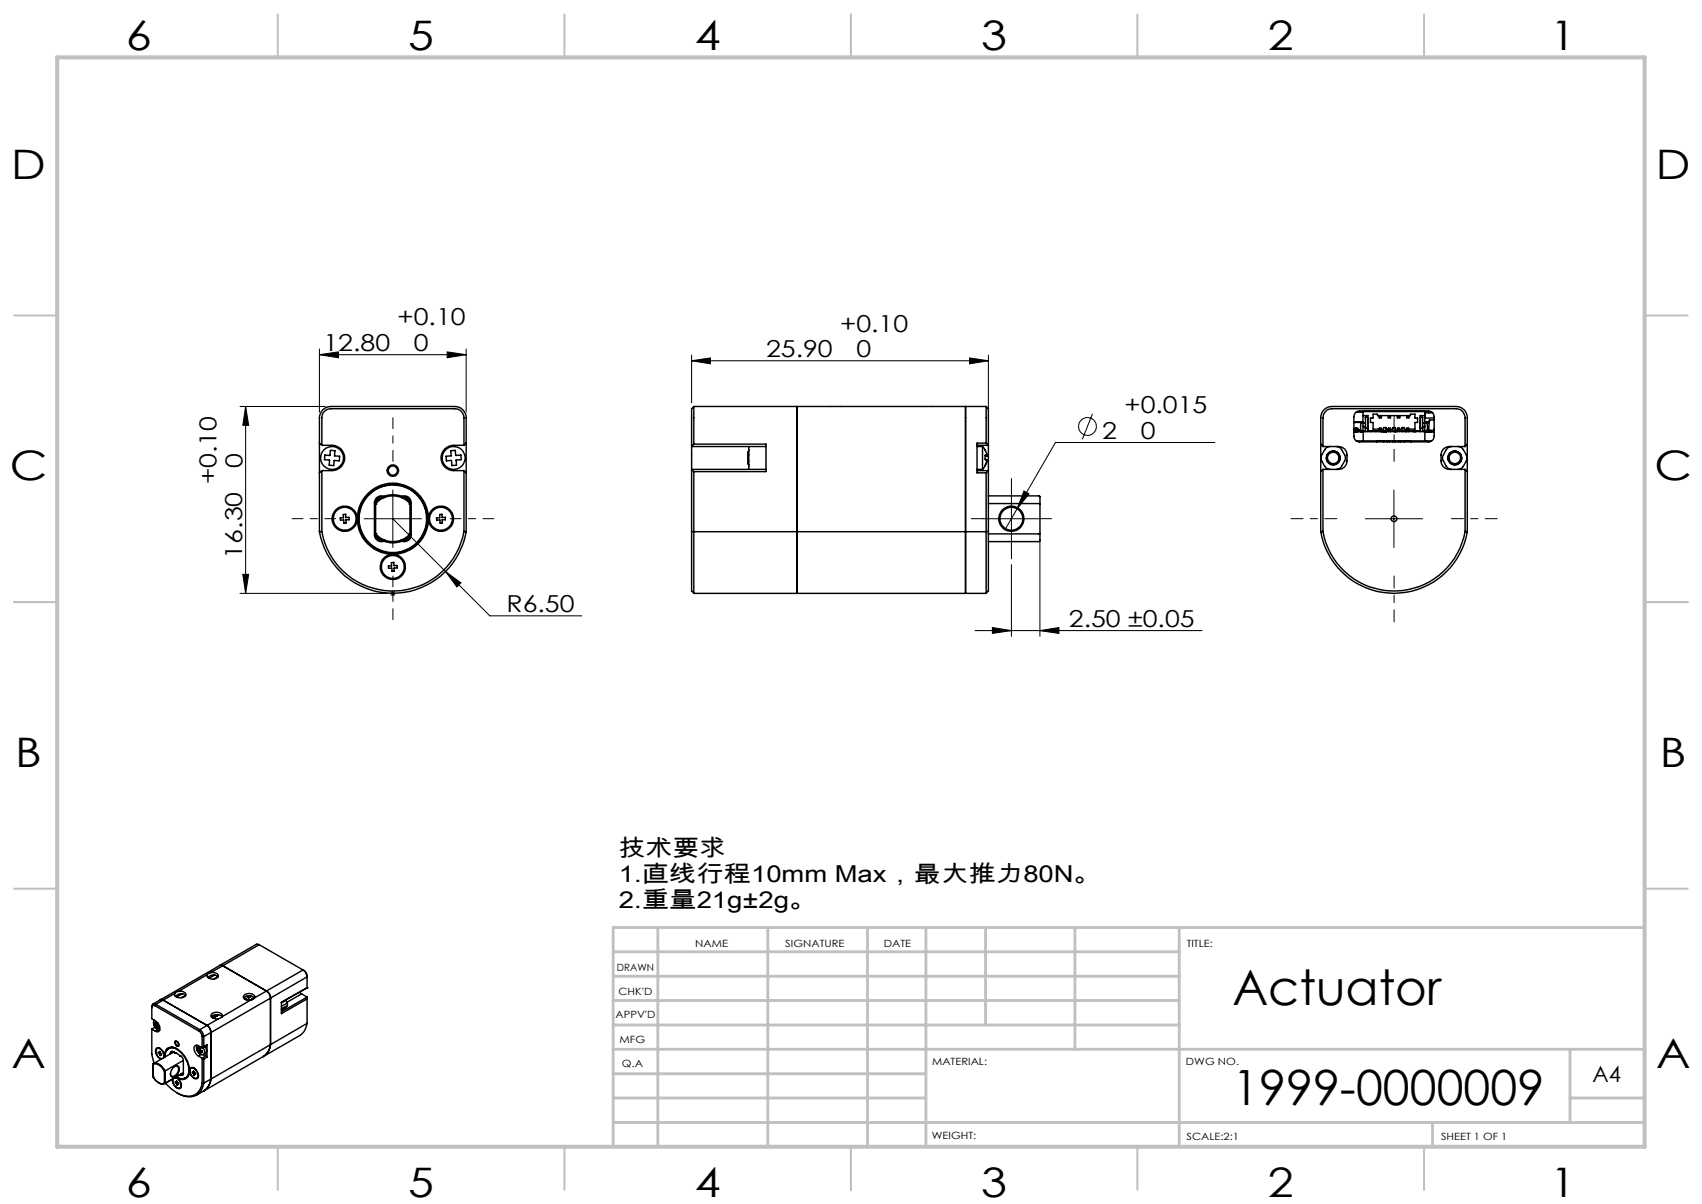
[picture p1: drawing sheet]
<svg xmlns="http://www.w3.org/2000/svg" width="297mm" height="210mm" viewBox="0 0 297 210" stroke-linecap="round" stroke-linejoin="round" font-family="sans-serif">
<g fill="none" stroke="#000" stroke-width=".18">
<path d="M41.9 70.9h14.9M42.9 70.9l.5 3.3h-1zM42.9 70.9v32.6M55.7 61.9l3.4-.5v1zM55.7 60.9v11M55.7 61.9h25.7M78 61.4l3.4 .5-3.4 .5zM81.4 60.9v11M120.7 62.9l3.3-.5v1.1zM120.7 61.9v8.4M120.7 62.9h51.8M169.2 62.4l3.3 .5-3.3 .6z"/>
<path d="M172.5 61.9v10M190.6 72.2l-1.7 4.4M212 77.2h-27.8l-8.7 15M63.5 90.5h10.1M68.5 90.5l9.3 9.2M68.5 85.5v10M77.8 99.7l2.6 2-.7 .7zM77.8 99.7l7.7 7.7h16M171.5 90.5h10M176.5 85.5v10M176.5 98.5v12.5M178.7 85.6l.9 .5-2.1 2.7z"/>
<path d="M181.5 94v17M238.3 90.5h9.9M243.2 85.5v10M41.9 103.5h25.7M42.4 100.2h1l-.5 3.3zM68.1 103.5h.9M68.2 103.1l.7 .7M68.5 103v1M68.9 103.1l-.7 .7M170.1 110h39.7M173.2 109.5l3.3 .5-3.3 .5zM181.5 110l3.3-.5v1z"/>
<circle cx="189.8" cy="74.4" r="1.55"/>
</g>
<path d="M171.5 90.5h-2M176.5 85.5v-2M176.5 95.5v2M181.5 90.5h2" fill="none" stroke="#000" stroke-width=".18" stroke-dasharray="15.2 1.3 1.3 1.3"/>
<path d="M233.3 90.5h-8M243.3 80.5v-8M253.3 90.5h8M243.3 100.5v8" fill="none" stroke="#000" stroke-width=".18" stroke-dasharray="15.2 1.3 1.3 1.3" stroke-dashoffset="13.1"/>
<path d="M58.6 90.5h-7.6M68.6 80.5v-7.6M78.6 90.5h7.6M68.6 100.5v7.6" fill="none" stroke="#000" stroke-width=".18" stroke-dasharray="15.2 1.3 1.3 1.3" stroke-dashoffset="13.3"/>
<g fill="none" stroke="#c0c0c0" stroke-width=".35">
<path d="M48.5 2.5v7.5M98.5 2.5v7.5M148.5 2.5v7.5M198.5 2.5v7.5M248.5 2.5v7.5M2.5 55h7.5M287 55h7.5M2.5 105h7.5M287 105h7.5M2.5 155h7.5M287 155h7.5M48.5 200v7.5"/>
<path d="M98.5 200v7.5M148.5 200v7.5M198.5 200v7.5M248.5 200v7.5"/>
</g>
<g fill="none" stroke="#c0c0c0" stroke-width=".5">
<path d="M107 178.8h98.8M107 174.5h98.8M107 170.3h98.8M107 166h98.8M114.8 161.8v38.2M134 161.8v38.2M151.4 161.8v38.2M161.6 161.8v38.2M172 161.8v17M187.6 161.8v21.2M205.8 161.8v38.2M287 161.8h-180v38.2"/>
<path d="M107 195.8h180M107 191.5h54.6M107 187.3h54.6M107 183h180M250 195.8v4.2M274 191.5h13M274 183v12.8"/>
</g>
<path d="M10 10h277v190h-277z" fill="none" stroke="#c0c0c0" stroke-width=".7"/>
<g fill="#000">
<path d="M78 61.4l3.4 .5-3.4 .5zM55.7 61.9l3.4-.5v1zM181.5 110l3.3-.5v1zM173.2 109.5l3.3 .5-3.3 .5z"/>
<path d="M77.8 99.7l1.9 2.7 .7-.7zM178.7 85.6l-1.2 3.2 2.1-2.7zM120.7 62.9l3.3-.5v1.1zM169.2 62.4l3.3 .5-3.3 .6z"/>
<path d="M42.4 100.2h1l-.5 3.3zM42.9 70.9l.5 3.3h-1z"/>
</g>
<g fill="none" stroke="#000" stroke-width=".25">
<path d="M55.7 77.3l.5 .4M56.2 77.7a3.8 3.8 0 0 1 3 .4 2.19 2.19 0 0 1 .9 2.4 2.19 2.19 0 0 1-2.1 1.6h-1.8M56.2 77.7v-4.8a1.57 1.57 0 0 1 1.5-1.6h21.6a1.63 1.63 0 0 1 1.7 1.6v4.8M56.7 79.4h.4a.33 .33 0 0 0 .5 0 .33 .33 0 0 0 0-.4v-.1a.32 .32 0 0 1 .2-.4 .32 .32 0 0 1 .3 .1h.4l-.1 .3a.38 .38 0 0 0 0 .5 .38 .38 0 0 0 .4 .1h.1a.32 .32 0 0 1 .4 .2 .32 .32 0 0 1-.1 .4v.3h-.3a.38 .38 0 0 0-.5-.1 .38 .38 0 0 0-.1 .5v.1a.32 .32 0 0 1-.2 .3 .32 .32 0 0 1-.4 0l-.3-.1 .1-.3a.38 .38 0 0 0 0-.5 .38 .38 0 0 0-.5-.1h-.1a.32 .32 0 0 1-.3-.2 .32 .32 0 0 1 .1-.3zM78.7 78.6h.3a.34 .34 0 0 1 .4 0 .34 .34 0 0 1 .1 .4v.4h.6a.31 .31 0 0 1 .3 .1 .31 .31 0 0 1 .1 .4 .39 .39 0 0 1-.2 .3 .39 .39 0 0 1-.5 0h-.2v.5a.29 .29 0 0 1 .1 .4 .29 .29 0 0 1-.4 .1h-.5v-.4a.33 .33 0 0 0 0-.5 .33 .33 0 0 0-.5 .1h-.1a.35 .35 0 0 1-.4-.2 .35 .35 0 0 1 .1-.4l-.1-.2 .9-.1zM81 77.7a4 4 0 0 0-3.1 .4 2.2 2.2 0 0 0-.8 2.4 2.2 2.2 0 0 0 2.1 1.6h1.8M81.4 77.3l-.4 .4M120.7 77.9v4M120.7 77.9h13M121.1 70.9v6.6M121.1 70.9l-.4 .4v6.6M121.1 70.9h51"/>
<path d="M121.1 77.5l-.4 .4M121.1 77.5h12.6v4.8h-12.6M130.7 77.9v4M130.7 78.7l-.2 .2v2l.2 .2M139.1 70.9v32.6M168.5 70.9v32.6M170.5 77.7h2M170.5 77.9h.9M171.4 77.9l.5 .7M171.4 77.9v4M171.9 79.9v.3M171.9 78.6h.1"/>
<path d="M171.9 78.6l.3 .8M171.9 79.4h.3M171.9 79.5h.3M172.1 70.9v6.4M172.1 70.9l.4 .4v6.4M172.1 77.3h-1.6v5.2h1.6M172.1 77.3l.4 .4M172.2 79.5l-.3 .1M172.2 79.4h-.1a.27 .27 0 0 0-.2 .2 .27 .27 0 0 0 0 .3v.3M172.2 79.4v.1M172.5 77.7v4.4M230.5 77.5l.4 .4"/>
<path d="M230.9 77.9v-5a1.57 1.57 0 0 1 1.5-1.6h21.7a1.57 1.57 0 0 1 1.6 1.6v5M230.9 77.9h2.6a1.45 1.45 0 0 1 1.6 1.5 2.51 2.51 0 0 1-.5 2l-.7 .4-3 .1M232.1 77.9a1.06 1.06 0 0 0-.9 .5l-.6 .9a1.13 1.13 0 0 0 0 1.1l.6 .9a1.06 1.06 0 0 0 .9 .6M233.2 77.9a1.06 1.06 0 0 1 .9 .5l.5 .9a1.13 1.13 0 0 1 0 1.1l-.5 .9a1.06 1.06 0 0 1-.9 .6M236.3 74.9v.1M236.3 75.3h14M236.3 73.7h1.5M236.4 74.7h.1M236.4 74.7l.1 .2M236.4 75v.1h.2M236.4 75h.2M236.4 75h.1"/>
<path d="M236.5 74.9h.1M236.5 75.1h.1M236.5 75h.1M236.5 75v.1M236.5 74.7v.1M236.5 74.7h.1M236.5 74.7v.2M236.5 72l.7-.3h12a.97 .97 0 0 1 1.1 1v3.4a.97 .97 0 0 1-1.1 1h-12a.96 .96 0 0 1-.9-1v-3.4zM236.5 75.3h.1M236.6 75h.1M236.6 75.1h.1M236.6 75v.1"/>
<path d="M236.6 75.3h.1M236.6 74.8h.1M236.6 75h.3M236.6 75l.1 .1M236.6 74.9h.1M236.6 74.7h.1M236.6 76.9h13.2M236.6 74.7v.2M236.6 71.9h1.2M236.7 74.7v.1M236.7 74.9h.1M236.7 74.7h.1"/>
<path d="M236.7 75.1h-.1M236.7 75.1h.1M236.7 74.7l-.1 .2h.3l-.1-.2M236.7 74.7v.2M236.7 75v.1M236.7 75.3h.1M236.7 74.8v.1M236.7 75h.1M236.8 75h.1M236.8 75.1h.1M236.8 74.9h.1M236.8 74.9v.1"/>
<path d="M236.8 74.7h.1M236.8 74.7v.1M236.8 74.8l-.1 .1M236.8 74.8h.1M236.8 74.7l-.1 .2M236.8 74.9v.2M236.9 74.9h.1M236.9 74.9v.1M236.9 74.9h-.2v.2h.2M236.9 75h.1M236.9 75v.1M236.9 75.1h.1"/>
<path d="M236.9 75.1l.1-.2v.2M237 75h.1M237 75l-.1 .1M237 75.1h.1M237 75v.1M237.4 75.3h.1M237.4 73.7h.1M237.5 73.7l-.1 .6 .1 .9M237.5 73.7h.1M237.5 75.3h.1M237.5 75.2v.1M237.8 75.3v1.6"/>
<path d="M237.8 72.5h.9v2.7M237.8 74.4h.5M237.8 73.8h.5M237.8 73.6h-1.2v.1M238 75.2v.1M238.2 75.2v.1M238.3 74.7v.5M238.3 75.2v.1M238.3 75.2h-.5v-3.4h10.8v3.4h-.4M238.3 74.7h.4M238.7 72.9v-.1h-.4v1.9M238.7 74.6v.1"/>
<path d="M238.7 74.7v.1M238.7 75.2v.1M238.7 74.4h.1M238.7 73.8h.1M239 75.2v.1M239.4 75.2v.1M239.6 72.2h.7l.1 .3h5.7l.1-.3h.7v.7h.5v.8h-.5v1.2h-1.9v-.3h-.3v.3h-1.2v-.3h-.4v.3h-1.2v-.3h-.5v.3h-1.8v-1.2h-.5v-.8h.5zM239.8 75.2v.1M240.2 75.2v.1M240.2 76.9v.2M240.6 75.2v.1M240.7 72.5v.4h.4v-.4"/>
<path d="M240.7 75.2v.1M240.7 74.9v-.2h.3v.2M240.8 72.6h.1v.2h-.1zM241 75.3h.1M241 75.2v.1M241.1 76.9h.1M241.3 76.9h.1M241.4 75.3h.1M241.4 76.9v.2M241.8 75.3h.1M241.8 75.2h.1M241.9 75.2v.1"/>
<path d="M242 75.3h.1M242 75.2h.1M242 76.9v.2M242.3 72.5v.4h.3v-.4M242.3 75.2v.1M242.3 74.9v-.2h.3v.2M242.4 72.6h.2v.2h-.2zM242.5 76.9v.2M242.6 75.2v.1M243.1 76.9v.2M243.2 75.2v.1M243.5 75.2v.1"/>
<path d="M243.5 75.2h.1M243.5 76.9v.2M243.5 75.3h.1M243.7 75.2v.1M243.8 72.5v.4h.5v-.4M243.9 75.2v.1M243.9 74.9v-.2h.3v.2M243.9 72.6h.3v.2h-.3zM244.1 76.9v.2M244.2 75.2v.1M244.4 76.9v.2M244.7 75.2v.1"/>
<path d="M244.9 75.2l-.1 .1M245 76.9v.2M245.3 76.9h.1M245.3 75.2v.1M245.4 76.9h.1M245.5 72.5v.4h.4v-.4M245.5 75.2v.1M245.5 74.9v-.2h.3v.2M245.6 72.6h.1v.2h-.1zM245.8 75.2v.1zM246.2 76.9v.2M246.3 76.9v.2"/>
<path d="M246.4 75.2v.1M246.7 75.2v.1M247 75.2v.1M247.3 75.2l-.3 .1M247.8 74.4h.1M247.8 73.8h.1M247.9 74.7v-1.9h.3v1.9M247.9 74.7v.6v-.1h-9.2M247.9 74.7h.3M248.2 74.7v.5M248.2 75.2v.1M248.2 74.4h.4"/>
<path d="M248.2 73.8h.4M248.5 75.2v.1M248.6 75.3h.1M248.6 76.9h.1M248.6 72.1l.1 .1M248.6 75.3v1.6M248.6 72.2h.1M248.6 72.9h1.7M248.6 73.7h.8M248.6 72h1.4M248.6 71.9h1.2M248.7 72.2v.3"/>
<path d="M248.7 72.5l-.1 .1M248.7 72.5h-.9v2.7M248.7 72.5h.1M249 73.7l.1 .6-.1 .9M249 75.3h.1M249 73.7h.1M249.1 75.3h.1M249.1 73.7h.1M249.3 72h.1M249.3 75.1h.1M249.3 75.1v.2h.1M249.4 75.1h.1"/>
<path d="M249.4 75.1h.8M249.4 75.3h.1M249.7 75.3h.1M249.8 75.3h.1M250.1 75.3h.1M250.3 73.3h-.9l-.1 1.8M250.3 74.9l-.1 .4M253.3 77.9a1.18 1.18 0 0 0-.9 .5l-.5 .9a.94 .94 0 0 0 0 1.1l.5 .9a1.18 1.18 0 0 0 .9 .6M254.4 77.9a1.18 1.18 0 0 1 .9 .5l.6 .9a1.13 1.13 0 0 1 0 1.1l-.6 .9a1.18 1.18 0 0 1-.9 .6M255.7 77.9h-2.8a1.45 1.45 0 0 0-1.4 1.5 2.51 2.51 0 0 0 .4 2l.5 .4 .5 .1h2.8M256 77.5l-.3 .4M55.7 92.7v-19.8a1.99 1.99 0 0 1 2-2h21.6a1.99 1.99 0 0 1 2.1 2v19.8"/>
<path d="M55.7 92.7a13 13 0 0 0 12.8 10.8 13 13 0 0 0 12.9-10.8M56.2 92.7a12.6 12.6 0 0 0 12.4 10.4 12.6 12.6 0 0 0 12.4-10.4M56.2 82.1v10.6M56.2 92.7h-.5M56.2 82.1l-.5 .4M59.9 89.7h.4v.6l.6-.1v.5h-.5v.5l-.4 .1v-.6h-.6v-.4h.5zM62.3 90.5a6.3 6.3 0 0 0 6.2 6.2M62.3 90.5a6.2 6.2 0 0 1 6.2-6.2 6.2 6.2 0 0 1 6.3 6.2M65.5 93.4l1.2 .9M65.6 93.5l1 .8M65.7 86.9a1.47 1.47 0 0 1 1.4-.3 4.7 4.7 0 0 1 3.1 0 1.17 1.17 0 0 1 1.6 1.1v5.6a1.26 1.26 0 0 1-1.8 1.1 4.2 4.2 0 0 1-3 0 1.2 1.2 0 0 1-1.7-1.1v-5.6zM65.8 93.1h-.3a4 4 0 0 0 6 0h-.1"/>
<path d="M65.8 87.9h-.2a3.9 3.9 0 0 1 5.9 0h-.1M66.6 86.7l-1 .7M66.7 86.7l-1.2 .8M67.2 86.7l-.2 .1a1.03 1.03 0 0 0-1.5 .9v5.6a1.19 1.19 0 0 0 1.6 .9h.1M68.3 98.1h.4l.1 .6 .5-.1v.5h-.5v.5l-.4 .1v-.6h-.6v-.4h.5zM70 86.7l.1 .1a1.01 1.01 0 0 1 1.4 .9v5.6a1.16 1.16 0 0 1-1.5 .9M70.4 86.7l1.1 .8M70.4 86.7l1.1 .7M71.5 93.5l-1.1 .8M71.5 93.4l-1.1 .9M74.8 90.5a6.3 6.3 0 0 1-6.3 6.2M76.7 89.7h.4l.1 .6 .5-.1v.5h-.5v.5l-.4 .1v-.6h-.6v-.4h.5z"/>
<path d="M81 82.1v10.6M81 82.1l.4 .4M81 92.7h.4M120.7 92.7v10.4l.4 .4M120.7 81.9h13M120.7 81.9l.4 .4M120.7 81.9v10.8M120.7 92.7h.4M121.1 92.7v10.8M121.1 92.7h51M121.1 82.3v10.4M170.5 82.1h2"/>
<path d="M170.5 81.9h.9M171.9 81.2l-.5 .7M171.9 80.2h.3l-.3 1M172.1 92.7v10.8M172.1 82.5v10.2M172.2 80.3l-.3 .9M172.2 80.3h.1M172.5 86.5h8.9l.1 .1v1.3M172.5 92.7v10.4l-.4 .4M172.5 87.8l9 .1M172.5 82.1l-.4 .4M172.5 92.7h-.4"/>
<path d="M172.5 82.1v10.6M181.5 93.1l-.1 1.4h-8.9M181.5 93.1h-9M181.5 87.9v5.2M230.5 92.7v-19.8a1.93 1.93 0 0 1 1.9-2h21.7a1.93 1.93 0 0 1 1.9 2v19.8M230.5 92.7a13 13 0 0 0 12.8 10.8 13 13 0 0 0 12.7-10.8M230.9 92.7a12.6 12.6 0 0 0 12.4 10.4 12.6 12.6 0 0 0 12.4-10.4M230.9 81.9v10.8M230.9 92.7h-.4M230.9 81.9l-.4 .4M255.7 92.7h.3M255.7 81.9v10.8"/>
<path d="M255.7 81.9l.3 .4M121.1 103.5h51M26.5 179.5v4.4l.4 1.5M26.5 179.5l.6 .4M26.8 178.7l.3 .3M26.9 177.9a1.25 1.25 0 0 0 1 1.8M27 178.6l-.2 .1M27.1 179l.1 .3M27.1 175.4a.35 .35 0 0 0-.4 0 .35 .35 0 0 0-.2 .3M27.1 175.4l7.6 4.4M27.1 179.2l-.6 .3M27.1 178.7l.1-.4a.27 .27 0 0 1 .3 .2 .27 .27 0 0 1-.1 .3"/>
<path d="M27.1 178.7l-.2-.3-.1 .3M27.2 178.6l.2 .2-.3 .2M27.2 175.2a.42 .42 0 0 0-.5-.1 .42 .42 0 0 0-.2 .5v2.1a1.94 1.94 0 0 1 1.4 1.8v.2a.45 .45 0 0 1-.8 .2M27.2 175.2l7.7 4.4M27.2 175.2l-.1 .2M27.3 179.2l.1 .2-.2-.1M27.4 178.8l.2 .2a.17 .17 0 0 1 .1 .2 .17 .17 0 0 1-.3 0h-.1M27.4 179.1h.1M27.4 179.1l-.2 .2M27.4 178.8v.3M27.4 178.4l-.3 .3M27.6 179.6l-.5 .3"/>
<path d="M27.8 179l-.5 .2M28 174.4l.2-.1 .3 .1M28 174.4l-1.3 .7M28.5 174.4l7.6 4.4M28.5 174.4l-1.3 .8M30.5 173.3l-2 1.1M31.1 172.9a.92 .92 0 0 1 1.3 .7 1.29 1.29 0 0 1-2 0l.1-.3M31.1 172.9l-.6 .4M31.8 173.3h-.4l-.8 .4M31.8 173.3l.6 .4M31.8 173.3l-1 .6M32.3 173.6l-.6 .4"/>
<path d="M34.7 179.8l.3 .3 .3 .7M34.9 179.6a1.62 1.62 0 0 1 .7 1.2M34.9 179.6l-.2 .2M36.1 178.8a1.6 1.6 0 0 1 .7 1.3M36.1 178.8l-1.2 .8M36.2 170l-5.1 2.9M36.8 169.6a1.06 1.06 0 0 1 1.3 .6 1.19 1.19 0 0 1-2 .1l.1-.3M36.8 169.6l-.6 .4M36.9 177.3a1.41 1.41 0 0 1 1.8 0M37.1 177.6h.1M37.1 177.4v.2M37.1 177.4h.1"/>
<path d="M37.4 177.3h.1M37.4 177.3l-.3 .1M37.4 177.3v.2l-.2 .1M37.5 170.1h-.5l-.8 .4M37.5 170.1l.5 .3M37.5 170.1l-1 .5M37.5 177.2v.2M37.5 177.4h-.1M37.5 177.2h.1M37.5 177.4h.1M37.7 177.1l-.2 .1M37.7 177.1v.2l-.2 .1"/>
<path d="M37.9 177h.1M37.9 177v.2M37.9 177.2h-.2M38 177h-.1M38 170.3l-.7 .5M38.1 177h.1M38.1 177v.1M38.1 177.1l-.2 .1M38.1 177.7l-2 1.1M38.4 168.4h.5M38.8 177.3l-.7 .4M38.8 177.3a.83 .83 0 0 0-1.3-.7 .52 .52 0 0 0-.6 .3 .52 .52 0 0 0 .3 .7l.4 .1h.5"/>
<path d="M38.9 168.4l7.6 4.5a1.38 1.38 0 0 1 .7 1.2v8.1M38.9 168.4l-2.1 1.2M42.5 174.1h.1M42.5 174.1l.2 .1M42.7 174.2h.1M42.8 174.3h.1M42.8 174.3h.2M42.9 173.8l.5 .3M43 174.3h.1M43 174.3v.1M43.3 173.7h.4M43.4 174.1v.3"/>
<path d="M43.8 174.4l-5 2.9M43.9 174.3v.1M43.9 173.8l-.5 .3M44 174.2h.1M44.1 174.2l-.2 .1M44.1 174.2v.1M44.3 174.1h-.1v.2M44.4 174.1l-.3 .2-.3 .1M44.4 174.1a.73 .73 0 0 0-1-.8l-.4 .1a.52 .52 0 0 0-.5 .5 .52 .52 0 0 0 .6 .5h.7M44.4 174.1a1.36 1.36 0 0 0-1.9 0M45.2 164.8l-.5-.1-16.7 9.7M45.2 164.8l-6.3 3.6"/>
<path d="M45.2 164.8l7.7 4.4M49.1 176.1l.8-.4zM49.9 174.4v.1M49.9 174.5l.2 .4M49.9 174.5l-.8 .4M50.1 174.9v.5M50.1 175.4l-.2 .3M50.1 174.9l-1 .6M50.1 175.4l-1 .6M52.3 173l.3 .3M52.6 173.3l1 .6M52.6 173.3l-2.5 1.5"/>
<path d="M52.9 169.2a1.62 1.62 0 0 1 .7 1.2l-16.8 9.7M52.9 169.2a1.16 1.16 0 0 1 .7 1v2.1M52.9 169.2l-8.5 4.9M53.6 172.3h.1M53.6 178.5l-.4 1.2-.8 .8-6.5 3.8M53.6 172.3l-4.5 2.5v2l4.5-2.6M53.6 173.9v4.6M53.6 178.5l-6.4 3.7M53.6 173.9l-4.5 2.6M26.7 187.8a1.96 1.96 0 0 0 2 1.2l.2-.1M26.7 187.8h.1M26.7 185.6v2.2"/>
<path d="M26.7 185.7v-.1a1 1 0 0 1 1.5 .3l.6 .9M26.7 185.7a1.47 1.47 0 0 1 1.8 .8l.2 .3M26.7 187.8a1.99 1.99 0 0 0 1.8 1.2l.2-.1M26.7 185.7v2.1M27.4 182.9h.5M27.7 183.7l-.1-.2 .2 .1v-.2l.2 .1v.4M27.7 183.7l.1 .1M27.8 183.6h.1M27.8 183.6l.2 .1M27.8 183.8l.1 .2M28 183.9v.2l-.1-.1M28 183.7l.2 .1v.2l-.2-.1"/>
<path d="M28 183.5l-.3 .2M28 183.7l-.2 .1M28 184h-.1M28.2 183.8l-.2 .1M28.5 184.5a1.23 1.23 0 0 0-1-1.6 1.09 1.09 0 0 0 .6 1.7l.2 .1M28.7 184.1l-.1 .4M28.7 184.2a1.4 1.4 0 0 1 .8-1.5 1.4 1.4 0 0 1 1.7 .5 4.9 4.9 0 0 1 1.9 3.5M28.7 184.2l-.1 .2zM28.7 184.2a1.31 1.31 0 0 0-1.4-1.4 1.39 1.39 0 0 0 .9 1.9M28.7 188.9h.1M28.7 186.8v2.1M28.8 184.4a1.29 1.29 0 0 1 .6-1.4 1.29 1.29 0 0 1 1.5 0 4.1 4.1 0 0 1 1.9 4.6 1.28 1.28 0 0 1-2 .2"/>
<path d="M28.8 186.8h-.1M28.8 186.8v2.1M28.9 188.9a5.4 5.4 0 0 0 4.5 2.3 2.56 2.56 0 0 0 1.9-2.3M29.5 182.8l-.4 .3M29.7 183.7v.1M29.7 183.7h.2M29.9 183.7h.1M30.2 186.3l.1-.2a.57 .57 0 0 1 .9-.1 .57 .57 0 0 1 .1 .8 1.08 1.08 0 0 1-1.4 1l-.2-.6zM30.2 183.4h-.2l-.1 .3M30.2 183.5l-.3 .2M30.3 183.5l-3.5 2M30.3 183.5h.1"/>
<path d="M30.3 183.5a.29 .29 0 0 0-.3-.1 .29 .29 0 0 0-.3 .3M30.3 183.5l.1 .1M30.4 183.5l1 .7M30.4 183.5v.1M30.4 183.6l.5 .2M30.5 186a.51 .51 0 0 1 .6 .1 .51 .51 0 0 1 0 .7 1.08 1.08 0 0 1-1.1 .9l-.3-.4M30.5 188a1.26 1.26 0 0 1 .9 1.7 1.15 1.15 0 0 1-1.2-1.5l.1-.1M30.6 188h.3M30.6 181.7a.38 .38 0 0 1 .5 .2 .38 .38 0 0 1-.1 .5l-.2-.1zM30.6 181.6a.52 .52 0 0 1 .5 .3 .52 .52 0 0 1-.1 .6 .64 .64 0 0 1-.4-.9zM30.6 188.8v-.1l.2 .1v-.2h.1v.2M30.6 188.8l.2 .1"/>
<path d="M30.7 181.6l-.1 .3M30.7 187.9l.2 .1M30.8 188.8h.1M30.8 188.8l.1 .1M30.8 188.9v.3M30.9 182.3l.3 .1M30.9 188a1.47 1.47 0 0 1 .6 1.8 1.24 1.24 0 0 1-1.4-1.5v-.1M30.9 182.9a1.26 1.26 0 0 0-1.9 .5M30.9 189l.1 .3-.2-.1M30.9 188.8l.3 .1M30.9 188.9l.1 .1M30.9 188.7l-.3 .1"/>
<path d="M30.9 188.9h-.1M31 189.1l-.2 .1M31.2 188.9v.2l-.3-.1M31.2 188.9l-.3 .1M31.4 184.2a.85 .85 0 0 1 .6 .8M31.4 184.2h.1M31.5 184.2h.1M31.6 189.3l-.2 .5M32 185v2.2a.28 .28 0 0 1-.2 .4 .28 .28 0 0 1-.3-.2M32 187.2l-.1 .2h-.3M32 187.1l-3.2 1.8M32 185l-3.2 1.8"/>
<path d="M32.5 188l-.5 .1M33.1 186.7a1.33 1.33 0 0 1-.7 1.5 1.33 1.33 0 0 1-1.5-.2M33.1 186.7a1.25 1.25 0 0 1-1.4 1.5M33.2 186.4l.1-.1a1.12 1.12 0 0 1 1.3 1.1 .56 .56 0 0 1-.3 .7 .56 .56 0 0 1-.7-.3l-.5-.8zM33.3 186.3a1.08 1.08 0 0 1 1.2 1.2 .49 .49 0 0 1-.3 .6 .49 .49 0 0 1-.6-.3 1.09 1.09 0 0 1-.3-1.5zM33.3 186.3h.6M33.6 187.1l.2 .1M33.7 187h.1M33.7 187l.4 .2M33.7 187l-.1 .1M33.8 187.1v-.3l.1 .1v.2M33.8 187.1l-.2-.1v.1"/>
<path d="M33.8 187.2v.3M33.8 187.2l.1-.1v.4h-.1M33.9 187l-.1 .1M33.9 187.4l-.1 .1M33.9 187.3l.2-.1v.2zM34.4 182.3a1.2 1.2 0 0 0 1.1 1.7l.2-.3v-.4l-.3-.6M34.4 183.1l.2 .2M34.6 183v-.3a.25 .25 0 0 1 .3 0 .25 .25 0 0 1 0 .4v.1M34.6 183l-.2-.2v.3M34.6 183.3l.1 .3M34.6 183.3l.3-.1 .1 .2M34.6 183l.3 .1"/>
<path d="M34.6 183h.1M34.6 183l-.2 .1M34.6 187.6l-.2 .5M34.6 184.2l.7 .4M34.9 183.2a.28 .28 0 0 1 .3 0 .28 .28 0 0 1 0 .4l-.3-.1M34.9 183.5l.1 .3-.3-.2M34.9 182.7l-.3 .3M34.9 183.6h-.2M35.1 183.9l-.5 .3M35.3 182.8l-.7-.4a.54 .54 0 0 0-.7 .1 .54 .54 0 0 0 0 .7l.4 .7 .3 .3M35.3 183.3l-.4 .2M35.3 180.8h.3"/>
<path d="M35.3 180.8v2M35.3 184.6v4.3M35.3 184.6l.3 .1M35.3 188.9h.3M35.6 188.9a2.6 2.6 0 0 1-3.9 2.1l-.8-.4M35.6 190.3l-1.3 .7M35.6 180.8v1.8M35.6 184.7v4.2M35.6 182.6l-.3 .2M35.6 183.9l.4 .2M35.7 182.4a.87 .87 0 0 1-.2 1.6M36 184.1l.1 .3"/>
<path d="M36 184.1l-.7 .5M36.1 182.3l-.8 .5M36.1 184.4l-.5 .3M36.1 182.3v2.1M36.1 182.3l-.5 .3M36.8 188.2l-.4 1.2-.8 .9M36.8 180.1l-1.2 .7M36.8 180.1v8.1M36.8 188.2l-1.2 .7M45.9 184.3l-10.3 6M47.2 182.2a2.68 2.68 0 0 1-1.3 2.1M47.2 182.2l-10.4 6"/>
<circle cx="57.9" cy="79.9" r="2"/>
<circle cx="79.2" cy="79.9" r="2"/>
<circle cx="232.7" cy="79.9" r="1.2"/>
<circle cx="232.7" cy="79.9" r=".99"/>
<circle cx="253.8" cy="79.9" r="1.19"/>
<circle cx="253.9" cy="79.9" r="1.2"/>
<circle cx="253.9" cy="79.9" r=".99"/>
<circle cx="60.1" cy="90.5" r="2.19"/>
<circle cx="60.1" cy="90.5" r="2.01"/>
<circle cx="68.5" cy="90.5" r="5.9"/>
<circle cx="68.5" cy="98.9" r="2.19"/>
<circle cx="68.6" cy="90.5" r="6"/>
<circle cx="68.6" cy="82.1" r=".8"/>
<circle cx="68.6" cy="82.1" r="1"/>
<circle cx="68.6" cy="98.9" r="2"/>
<circle cx="76.9" cy="90.5" r="2.19"/>
<circle cx="77" cy="90.5" r="2"/>
<circle cx="176.5" cy="90.5" r="2"/>
<circle cx="176.5" cy="90.5" r="2.19"/>
<circle cx="243.2" cy="90.5" r=".5"/>
</g>
<g font-size="8.5">
<text x="215" y="175.2">Actuator</text>
<text x="215" y="192.7">1999-0000009</text>
</g>
<g font-size="7.1">
<text x="22" y="8.7">6</text>
<text x="71.2" y="8.7">5</text>
<text x="121.2" y="8.7">4</text>
<text x="171.2" y="8.7">3</text>
<text x="221.2" y="8.7">2</text>
<text x="270.5" y="8.7">1</text>
<text x="2" y="31.2">D</text>
<text x="289" y="31.2">D</text>
<text x="1.7" y="83.7">C</text>
<text x="288.7" y="83.7">C</text>
<text x="2.7" y="133.7">B</text>
<text x="289.7" y="133.7">B</text>
<text x="2" y="186.2">A</text>
<text x="289" y="186.2">A</text>
<text x="22" y="208.7">6</text>
<text x="71.2" y="208.7">5</text>
<text x="121.2" y="208.7">4</text>
<text x="171.2" y="208.7">3</text>
<text x="221.2" y="208.7">2</text>
<text x="270.5" y="208.7">1</text>
</g>
<g font-size="4.1">
<text x="69.4" y="56.8">+0.10</text>
<text x="146.6" y="57.8">+0.10</text>
<text x="56.4" y="61.2">12.80</text>
<text x="72.2" y="61.3">0</text>
<text x="133.7" y="62.3">25.90</text>
<text x="149.4" y="62.3">0</text>
<text x="192.3" y="76.5">2</text>
<text x="196.2" y="72">+0.015</text>
<text x="199.1" y="76.6">0</text>
<text x="42.3" y="81.7" transform="rotate(-90 42.3 81.7)">0</text>
<text x="37.8" y="84.5" transform="rotate(-90 37.8 84.5)">+0.10</text>
<text x="42.3" y="97.4" transform="rotate(-90 42.3 97.4)">16.30</text>
<text x="88.4" y="106.8">R6.50</text>
<text x="186.5" y="109.4">2.50 ±0.05</text>
<text x="108" y="149.4">技术要求</text>
<text x="108" y="153.9">1.直线行程10mm Max，最大推力80N。</text>
<text x="108" y="158.4">2.重量21g±2g。</text>
</g>
<text font-size="3.9" x="277.9" y="188.8">A4</text>
<g font-size="1.7">
<text x="121.3" y="165.2">NAME</text>
<text x="137" y="165.1">SIGNATURE</text>
<text x="154.2" y="165.1">DATE</text>
<text x="207.1" y="165.1">TITLE:</text>
<text x="107.6" y="169.3">DRAWN</text>
<text x="107.9" y="173.5">CHK'D</text>
<text x="107.4" y="177.6">APPV'D</text>
<text x="108.1" y="182">MFG</text>
<text x="162.6" y="185.7">MATERIAL:</text>
<text x="207" y="185.7">DWG NO.</text>
<text x="108.5" y="186.2">Q.A</text>
<text x="162.6" y="198.7">WEIGHT:</text>
<text x="207.1" y="198.8">SCALE:2:1</text>
<text x="251.5" y="198.8">SHEET 1 OF 1</text>
</g>
</svg>
